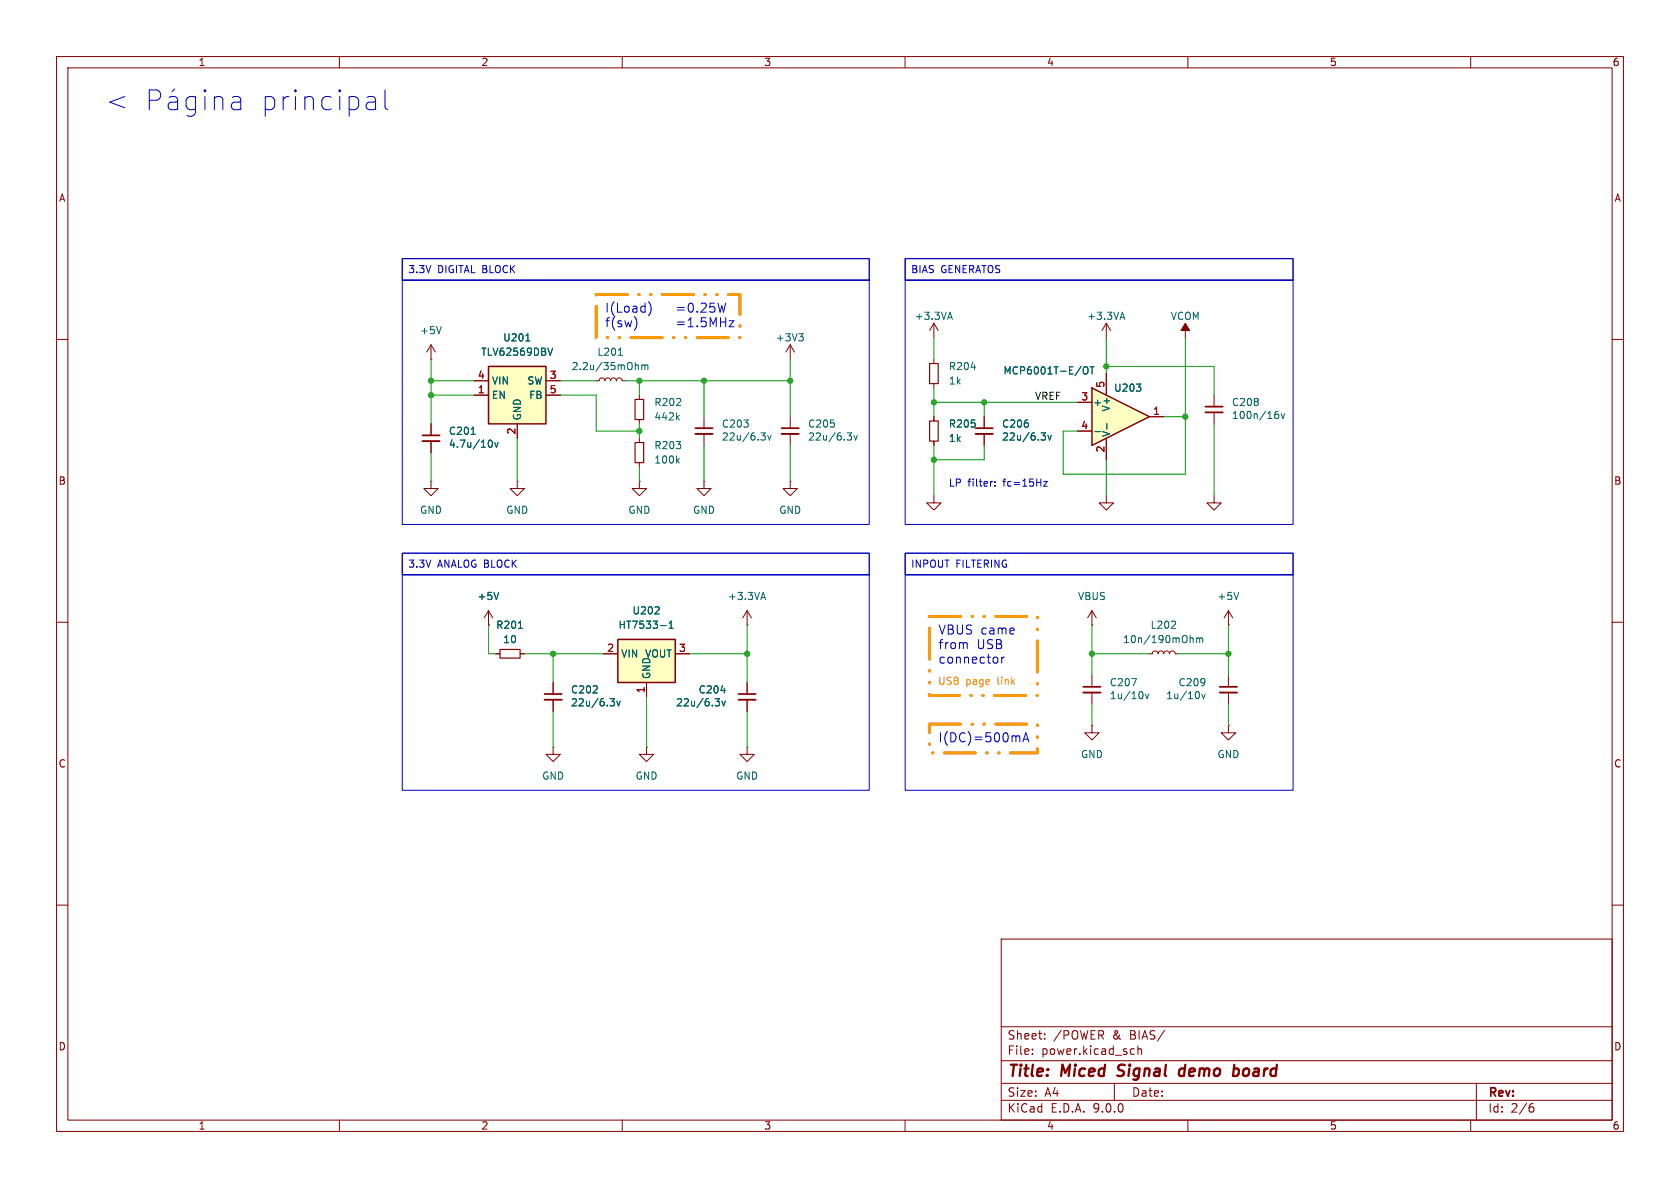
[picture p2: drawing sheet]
<svg xmlns="http://www.w3.org/2000/svg" width="297mm" height="210mm" viewBox="0 0 297 210" stroke-linecap="round" stroke-linejoin="round" font-family="sans-serif">
<g fill="none" stroke="#840000" stroke-width=".18">
<path d="M10 10h277v190h-277zM12 12h273v186h-273zM60 10v2M110 10v2M160 10v2M210 10v2M260 10v2M195.6 57.2l-.8 1.2M195.6 57.2l.7 1.2M195.6 57.2v2.5M10 60h2M285 60h2"/>
<path d="M10 110h2M285 110h2M132.1 120.7v2M132.1 123.7v2M10 160h2M177 166h108v32h-108zM285 160h2M60 198v2M110 198v2M160 198v2M177 194.5h108M177 191.5h108"/>
<path d="M177 187.5h108M177 181.5h108M182.5 186.3v.1M182.5 185.5v.1M184.7 183.6v.1M184.7 182.8v.1M197 191.5v3M200.1 185.4l.4 .1M200.5 186.3l-.4 .1M201.2 185.5l.2-.1 .3 .1 .1 .9M201.2 184.9v1.5M210 198v2"/>
<path d="M260 198v2M261 191.5v6.5M270.6 195.7h.4l.2 .3-.1 .5-.5 .1M271 195.1l-.4 .1"/>
</g>
<path d="M197.5 190.1l.3 .1M197.8 188.4l-.1 .2v.4M209.5 189a.66 .66 0 0 0-1 .3l-.1 .5 .2 .3 .1 .1 .6-.1M209.6 188.2l-.3 2M218.3 188.9l.6 .1 .1 .3v.5l-.5 .4" fill="none" stroke="#840000" stroke-width=".4"/>
<path d="M130.6 122.7h3" fill="none" stroke="#840000" stroke-width=".3"/>
<path d="M130.6 123.7h3" fill="none" stroke="#840000" stroke-width=".33"/>
<path d="M198.1 56.1h.6M198.4 55.2l.4 1.3M126.4 123.5h.8l-.4 .5 .3 .1 .1 .4-.2 .3h-.4M127.4 122.1h.8M127.6 123.9l.3 .9 .3-.9" fill="none" stroke="#006464" stroke-width=".18"/>
<path d="M193 68.6l10.2 5.1-10.2 5z" fill="#ffffc2"/>
<path d="M193 68.6l10.2 5.1-10.2 5z" fill="none" stroke="#840000" stroke-width=".25"/>
<g fill="none" stroke="#840000" stroke-width=".18">
<path d="M165.1 57.2l-.8 1.2M165.1 57.2l.8 1.2M165.1 57.2v2.5M165.1 63.5v.8M165.1 67.8v.8M165.1 73.7v.7M165.1 78v.7M174 73.7v2M174 76.7v2M190.5 71.1h2.5M190.5 76.2h2.5M195.6 66v3.9"/>
<path d="M195.6 77.5v3.8M203.2 73.7h2.5M165.1 87.6v1.3h1.3l-1.3 1.3-1.3-1.3h1.3M86.4 110.5h.1M86.4 108l-.8 1.2M86.4 108l.7 1.2M86.4 108v2.5"/>
</g>
<g fill="none" stroke="#006464" stroke-width=".18">
<path d="M167.6 56.1h.6M167.9 55.2l.5 1.3M171.7 64.9h.8M184 76.5h.8l-.4 .5 .4 .1v.5l-.2 .2h-.4M185.3 76.9l.3 .9 .3-.9M191.6 65l.2-.2a.43 .43 0 0 1 .5 .5v.4a.43 .43 0 0 1-.3 .4 .43 .43 0 0 1-.4-.2M192.7 64.8h.7M193.1 64.8v1.3M193.6 76.3h.9M195.7 74.9v1M200.9 67.9h.8l-.4 .5M201.6 68.5v.5"/>
<path d="M88.2 104.7l-.4 1.3"/>
</g>
<path d="M172.5 75.7h3" fill="none" stroke="#840000" stroke-width=".3"/>
<path d="M172.5 76.7h3" fill="none" stroke="#840000" stroke-width=".33"/>
<path d="M164.3 74.4h1.6v3.6h-1.6zM164.3 64.3h1.6v3.5h-1.6z" fill="none" stroke="#840000" stroke-width=".2"/>
<path d="M109.2 113h10.2v7.7h-10.2z" fill="#ffffc2"/>
<path d="M109.2 113h10.2v7.7h-10.2z" fill="none" stroke="#840000" stroke-width=".25"/>
<g fill="none" stroke="#840000" stroke-width=".18">
<path d="M76.2 74.9v2.1M76.2 78v2M105.4 67.3h.5l.2-.3 .3-.2 .4 .2 .1 .3 .2-.3 .3-.2 .4 .2 .1 .3 .2-.3 .4-.2 .3 .2 .2 .3 .1-.3 .4-.2 .3 .2 .2 .3h.5M113 69.9v.7M113 74.2v.7M124.5 73.7v2M124.5 76.7v2M139.7 61v2.5M139.7 73.7v2M139.7 76.7v2M139.7 61l-.8 1.2M139.7 61l.8 1.2"/>
<path d="M139.7 85.1v1.3h1.3l-1.3 1.2-1.3-1.2h1.3M139.7 85.1h.1M214.6 87.6v1.3h1.3l-1.3 1.3-1.2-1.3h1.2M87.6 115.6h.8M91.9 115.6h.8M106.7 115.6h2.5M119.4 115.6h2.5M132.1 110.5h.1M132.1 108l-.8 1.2M132.1 108l.7 1.2M132.1 108v2.5M193 110.5h.1"/>
<path d="M193 108v2.5M193 119.4v2M193 108l-.7 1.2M193 108l.8 1.2M97.8 132.1v1.3h1.3l-1.3 1.2-1.3-1.2h1.3M97.8 132.1h.1M97.8 120.7v2M97.8 123.7v2M114.3 120.7v2.5M132.1 132.1v1.3h1.2l-1.2 1.2-1.3-1.2h1.3M132.1 132.1h.1M193 128.3v1.2h1.3l-1.3 1.3-1.2-1.3h1.2"/>
<path d="M193 128.3h.1M193 122.4v2.1"/>
</g>
<g fill="none" stroke="#006464" stroke-width=".18">
<path d="M141.2 59h.8l-.4 .5M141.8 59.5l.2 .2v.3l-.2 .3M83.3 76.8h.7M86.6 77.8a.68 .68 0 0 1 .5 .6 .68 .68 0 0 1-.5 .7M87.5 78.2l.3 .9 .3-.9M109.3 62.8h.7M112.7 64.5l.1 .2v.6M113.5 64.5v.8M113.5 64.6l.3-.1 .2 .2M114 64.7l.2-.2 .3 .1v.7M114 64.7v.6M119.7 73.8l.4 .4"/>
<path d="M120.1 73.4l-.5 .5M134.5 76.5h.8l-.4 .5 .3 .1 .1 .5-.2 .2h-.4M135.7 76.9l.3 .9 .3-.9M149.8 76.5h.7l-.4 .5 .4 .1v.5l-.2 .2h-.4M151 76.9l.3 .9 .3-.9M91.7 111.1h.7M115.8 108.5h.7M116.5 107.4v.4M116.8 110.6h.9M118.3 111.1h.7M118.3 110.2l.4-.4v1.3M134.6 105.6h.6"/>
<path d="M134.9 104.7l.4 1.3M200.1 120h.8l-.5 1.2M107.8 123.5h.8l-.4 .5 .4 .1v.4l-.2 .3h-.4M109.1 123.9l.3 .9 .3-.9M202 122.5v.8M202.5 122.7l.3 .8 .3-.8"/>
</g>
<path d="M74.7 77h3M122.9 75.7h3.1M138.2 75.7h3M96.3 122.7h3M191.5 121.4h3.1" fill="none" stroke="#840000" stroke-width=".3"/>
<path d="M74.7 78h3M122.9 76.7h3.1M138.2 76.7h3M96.3 123.7h3M191.5 122.4h3.1" fill="none" stroke="#840000" stroke-width=".33"/>
<path d="M112.3 70.6h1.5v3.6h-1.5zM88.4 114.8h3.5v1.5h-3.5z" fill="none" stroke="#840000" stroke-width=".2"/>
<path d="M86.4 64.8h10.1v10.1h-10.1z" fill="#ffffc2"/>
<path d="M86.4 64.8h10.1v10.1h-10.1z" fill="none" stroke="#840000" stroke-width=".25"/>
<g fill="none" stroke="#840000" stroke-width=".18">
<path d="M209.5 57.2v2.5M76.2 63.5h.1M76.2 61l-.8 1.2M76.2 61l.8 1.2M76.2 61v2.5M76.2 74.9v2.1M76.2 78v2M83.8 67.3h2.6M83.8 69.9h2.6M91.4 74.9v2.6M96.5 67.3h2.6M96.5 69.9h2.6"/>
<path d="M113 77.5v.7M165.1 73.7v.7M165.1 78v.7M174 73.7v2M174 76.7v2M190.5 71.1h2.5M190.5 76.2h2.5M195.6 66v3.9M195.6 77.5v3.8M203.2 73.7h2.5M214.6 69.9v2M214.6 72.9v2"/>
<path d="M76.2 85.1v1.3h1.3l-1.3 1.2-1.3-1.2h1.3M76.2 85.1h.1M91.4 85.1v1.3h1.3l-1.3 1.2-1.2-1.2h1.2M91.4 85.1h.1M113 85.1v1.3h1.3l-1.3 1.2-1.2-1.2h1.2M113 85.1h.1M113 81.8v.8M124.5 85.1v1.3h1.2l-1.2 1.2-1.3-1.2h1.3M124.5 85.1h.1M195.6 87.6v1.3h1.2l-1.2 1.3-1.3-1.3h1.3M86.4 110.5h.1M87.6 115.6h.8"/>
<path d="M91.9 115.6h.8M106.7 115.6h2.5M119.4 115.6h2.5M203.2 115.6h.5l.2-.4 .3-.1 .4 .1 .1 .4 .2-.4 .3-.1 .4 .1 .1 .4 .2-.4 .3-.1 .4 .1 .2 .4 .1-.4 .4-.1 .3 .1 .2 .4h.5M217.2 110.5h.1M217.2 108v2.5M217.2 119.4v2M217.2 108l-.8 1.2M217.2 108l.7 1.2M97.8 120.7v2M97.8 123.7v2M114.3 132.1v1.3h1.3l-1.3 1.2-1.3-1.2h1.3"/>
<path d="M114.3 132.1h.1M114.3 120.7v2.5M132.1 120.7v2M132.1 123.7v2M217.2 128.3v1.2h1.2l-1.2 1.3-1.3-1.3h1.3M217.2 128.3h.1M217.2 122.4v2.1"/>
</g>
<g fill="none" stroke="#006464" stroke-width=".18">
<path d="M78 57.7l-.4 1.3M83.3 76.8h.7M86.6 77.8a.68 .68 0 0 1 .5 .6 .68 .68 0 0 1-.5 .7M87.5 78.2l.3 .9 .3-.9M93 60.3h.7M97.7 61.5l-.4 1.3M184 76.5h.8l-.4 .5 .4 .1v.5l-.2 .2h-.4M185.3 76.9l.3 .9 .3-.9M191.6 65l.2-.2a.43 .43 0 0 1 .5 .5v.4a.43 .43 0 0 1-.3 .4 .43 .43 0 0 1-.4-.2M192.7 64.8h.7M193.1 64.8v1.3M193.6 76.3h.9"/>
<path d="M195.7 74.9v1M200.9 67.9h.8l-.4 .5M201.6 68.5v.5M225.5 73.3l.3-.1 .3 .2-.1 .5h-.5M226 72.7l-.5 .1M226.5 73.1l.3 .9 .3-.9M119.7 81.4l.4 .5M120.1 81l-.5 .5M88.2 104.7l-.4 1.3M91.7 111.1h.7M115.8 108.5h.7M116.5 107.4v.4"/>
<path d="M116.8 110.6h.9M118.3 111.1h.7M118.3 110.2l.4-.4v1.3M207 111.1h.8M207.8 109.9v.4M210.6 112.8l.3 .1v.7M211.5 112.9l.4-.1 .2 .1M211.5 112.8v.8M212.1 112.9l.2-.1h.3v.8M212.1 112.9v.7M219 104.7l-.4 1.3M107.8 123.5h.8l-.4 .5 .4 .1v.4l-.2 .3h-.4"/>
<path d="M109.1 123.9l.3 .9 .3-.9M126.4 123.5h.8l-.4 .5 .3 .1 .1 .4-.2 .3h-.4M127.4 122.1h.8M127.6 123.9l.3 .9 .3-.9M212 122.5v.8M212.5 122.7l.3 .8 .3-.8"/>
</g>
<path d="M112.3 78.2h1.5v3.6h-1.5z" fill="none" stroke="#840000" stroke-width=".2"/>
<path d="M209.5 57.2l.8 1.2h-1.5z" fill="#840000" stroke="#840000" stroke-width=".18"/>
<path d="M213.1 71.9h3.1M215.6 121.4h3.1" fill="none" stroke="#840000" stroke-width=".3"/>
<path d="M213.1 72.9h3.1M215.6 122.4h3.1" fill="none" stroke="#840000" stroke-width=".33"/>
<g fill="none" stroke="#009600" stroke-width=".18">
<path d="M165.1 59.7v3.8M195.6 59.7v6.3M209.5 59.7v24.1h-21.5v-7.6h2.5M76.2 67.3h7.6M76.2 63.5v11.4M76.2 69.9h7.6M91.4 77.5v7.6M99.1 67.3h6.3M99.1 69.9h6.3v6.3h7.6M110.5 67.3h29.2M113 67.3v2.6M113 74.9v2.6"/>
<path d="M124.5 67.3v6.4M124.5 78.7v6.4M139.7 63.5v10.2M139.7 78.7v6.4M165.1 68.6v5.1M165.1 78.7v8.9M165.1 71.1h25.4M174 71.1v2.6M174 78.7v2.6h-8.9M195.6 64.8h19v5.1M205.7 73.7h3.8M214.6 74.9v12.7"/>
<path d="M76.2 80v5.1M113 82.6v2.5M195.6 81.3v6.3M86.4 110.5v5.1h1.2M92.7 115.6h14M97.8 115.6v5.1M121.9 115.6h10.2M132.1 110.5v10.2M193 110.5v8.9M193 115.6h10.2M208.3 115.6h8.9M217.2 110.5v8.9"/>
<path d="M97.8 125.7v6.4M114.3 123.2v8.9M132.1 125.7v6.4M193 124.5v3.8M217.2 124.5v3.8"/>
</g>
<path d="M105.4 52.1h25.4v7.6h-25.4zM164.3 109h19.1v13.9h-19.1zM164.3 128h19.1v5.1h-19.1z" fill="none" stroke="#f90" stroke-width=".5" stroke-dasharray="5.5 2 .1 2 .1 2"/>
<g fill="none" stroke="#0000c2" stroke-width=".18">
<path d="M26.4 17.7h1.3a.95 .95 0 0 0 .7-.9 .95 .95 0 0 0-.7-.9h-1.3v3.5M29.9 17.2l.3-.1h.7l.3 .1 .2 .4v1.8M30.9 15.7l-.5 .5M31.4 17.9l-.3 .2h-.9a.69 .69 0 0 0-.5 .6 .69 .69 0 0 0 .5 .7h.9l.3-.2M34.6 17.2l-.4-.1h-.6l-.5 .3-.2 .3v1l.3 .5 .4 .2h.6l.4-.2M34.6 17.1v2.8a.95 .95 0 0 1-1.5 .5M36.2 15.9v.3M36.2 17.1v2.3M36.2 15.9l-.1 .2 .1 .1M36.2 15.9l.2 .2-.2 .1M37.9 17.4a.87 .87 0 0 1 1.5 .2v1.8M37.9 17.1v2.3"/>
<path d="M41.1 17.2l.3-.1h.7l.3 .1 .2 .4v1.8M42.6 17.9l-.4 .2h-.8a.69 .69 0 0 0-.5 .6 .69 .69 0 0 0 .5 .7h.8l.4-.2M64.9 17.2l.3-.1h.7l.3 .1 .2 .4v1.8M64.9 19.2l.3 .2h.9l.3-.2M66.4 17.9l-.3 .2h-.9l-.3 .1M68.1 15.9v3l.1 .3 .4 .2M71.1 45.7h82.6v3.8h-82.6zM71.1 49.5h82.6v43.2h-82.6zM121.7 57.8h.9M122.1 56.2v1.6M123.3 55v.2M123.3 57.6v.2"/>
<path d="M124 53.7l.2-.1h.4l.2 .1 .1 .3-.1 .3-.9 .9h1M124.8 56.2h-.8v.7l.2-.1h.5l.2 .3-.1 .5-.2 .2h-.4l-.2-.2M125.6 57.8v-1.6l.5 1.1 .5-1.1v1.6M126.3 53.6h-.7l-.1 .8 .2-.2 .5 .1 .2 .2-.1 .5-.2 .2h-.4l-.2-.2M126.9 53.6l.4 1.6 .3-1.2 .3 1.2 .4-1.6M127.4 56.2v1.6M127.4 56.9h.9M128.3 56.2v1.6M128.9 56.7h.8l-.8 1.1h.8M160 45.7h68.6v3.8h-68.6zM160 49.5h68.6v43.2h-68.6zM71.1 97.8h82.6v3.8h-82.6z"/>
<path d="M160 97.8h68.6v3.8h-68.6zM175.4 85.1h.1M175.9 85.8v.1M175.9 85.2v.1M184.5 85.1h.7l-.7 .8h.7M71.1 101.6h82.6v38.1h-82.6zM160 101.6h68.6v38.1h-68.6zM170.8 113.6l.2 .2v.9M176.3 116.3v.8M177.1 116.2v1M177.5 116.2h-.3l-.1 .3M180.2 130.1l.1 1"/>
<path d="M180.8 131.1l.6-1.6 .5 1.6M181 130.7h.7"/>
</g>
<g fill="#009600" stroke="#009600" stroke-width=".18">
<circle cx="76.2" cy="69.9" r=".46"/>
<circle cx="113" cy="67.3" r=".46"/>
<circle cx="124.5" cy="67.3" r=".46"/>
<circle cx="193" cy="115.6" r=".46"/>
<circle cx="209.5" cy="73.7" r=".46"/>
<circle cx="217.2" cy="115.6" r=".46"/>
<circle cx="97.8" cy="115.6" r=".46"/>
<circle cx="132.1" cy="115.6" r=".46"/>
<circle cx="195.6" cy="64.8" r=".46"/>
<circle cx="174" cy="71.1" r=".46"/>
<circle cx="165.1" cy="81.3" r=".46"/>
<circle cx="165.1" cy="71.1" r=".46"/>
<circle cx="113" cy="76.2" r=".46"/>
<circle cx="139.7" cy="67.3" r=".46"/>
<circle cx="76.2" cy="67.3" r=".46"/>
</g>
<g font-size="4.9" fill="#0000c2">
<text x="18.7" y="19.8">&lt;</text>
<text x="45.7" y="19.8">principal</text>
</g>
<g font-size="2.8" fill="#840000">
<text x="178" y="190.9">Title:</text>
<text x="187.7" y="190.9">Miced</text>
<text x="198.5" y="190.9">Signal</text>
<text x="210.1" y="190.9">demo</text>
<text x="220.4" y="190.9">board</text>
</g>
<g font-size="2.2" fill="#0000c2">
<text x="106.9" y="55.6">I(Load) =0.25W</text>
<text x="106.9" y="58.2">f(sw) =1.5MHz</text>
<text x="165.8" y="112.5">VBUS came</text>
<text x="165.8" y="115">from</text>
<text x="165.8" y="117.6">connector</text>
<text x="172.6" y="115">USB</text>
<text x="165.8" y="131.5">I(DC)=500mA</text>
</g>
<g font-size="2.1" fill="#840000">
<text x="178" y="184">Sheet:</text>
<text x="186.2" y="184">/POWER</text>
<text x="196.7" y="184">&amp;</text>
<text x="199.9" y="184">BIAS/</text>
<text x="178" y="186.7">File:</text>
<text x="184.1" y="186.7">power.kicad_sch</text>
<text x="178" y="196.9">KiCad</text>
<text x="178" y="194.1">Size:</text>
<text x="184.7" y="194.1">A4</text>
<text x="185.7" y="196.9">E.D.A.</text>
<text x="193.3" y="196.9">9.0.0</text>
<text x="200" y="194.1">Date:</text>
<text x="263" y="194.3">Rev:</text>
<text x="263" y="196.9">Id:</text>
<text x="267.1" y="196.9">2/6</text>
</g>
<g font-size="1.8" fill="#840000">
<text x="35" y="11.9">1</text>
<text x="85" y="11.9">2</text>
<text x="135" y="11.9">3</text>
<text x="185" y="11.9">4</text>
<text x="235" y="11.9">5</text>
<text x="285" y="11.9">6</text>
<text x="10.3" y="35.9">A</text>
<text x="285.3" y="35.9">A</text>
<text x="10.3" y="85.9">B</text>
<text x="285.3" y="85.9">B</text>
<text x="10.3" y="135.9">C</text>
<text x="285.3" y="135.9">C</text>
<text x="10.3" y="185.9">D</text>
<text x="285.3" y="185.9">D</text>
<text x="35" y="199.9">1</text>
<text x="85" y="199.9">2</text>
<text x="135" y="199.9">3</text>
<text x="185" y="199.9">4</text>
<text x="235" y="199.9">5</text>
<text x="285" y="199.9">6</text>
</g>
<g font-size="1.8" fill="#0000c2">
<text x="72.1" y="48.5">3.3V</text>
<text x="77.4" y="48.5">DIGITAL BLOCK</text>
<text x="161" y="48.5">BIAS</text>
<text x="166.3" y="48.5">GENERATOS</text>
<text x="167.6" y="86.1">LP</text>
<text x="171.1" y="86.1">filter:</text>
<text x="177.5" y="86.1">fc=15Hz</text>
<text x="72.1" y="100.6">3.3V</text>
<text x="77.4" y="100.6">ANALOG BLOCK</text>
<text x="161" y="100.6">INPOUT</text>
<text x="169" y="100.6">FILTERING</text>
</g>
<g font-size="1.8" fill="#006464">
<text x="74.2" y="59.3">+5V</text>
<text x="161.6" y="56.7">+3.3VA</text>
<text x="192.1" y="56.7">+3.3VA</text>
<text x="206.9" y="56.7">VCOM</text>
<text x="85" y="63.1">TLV62569DBV</text>
<text x="88.9" y="60.6">U201</text>
<text x="101" y="65.6">2.2u/35mOhm</text>
<text x="105.5" y="63.1">L201</text>
<text x="137.1" y="60.6">+3V3</text>
<text x="167.6" y="65.6">R204</text>
<text x="86.9" y="68.2">VIN</text>
<text x="86.9" y="70.7">EN</text>
<text x="93.1" y="68.2">SW</text>
<text x="93.5" y="70.7">FB</text>
<text x="115.6" y="72">R202</text>
<text x="167.6" y="68.2">1k</text>
<text x="177.3" y="66.4">MCP6001T-E/OT</text>
<text x="193.2" y="72">+</text>
<text x="196.9" y="69.4">U203</text>
<text x="217.7" y="72">C208</text>
<text x="79.3" y="77.1">C201</text>
<text x="92.3" y="74.4" transform="rotate(-90 92.3 74.4)">GND</text>
<text x="115.6" y="74.5">442k</text>
<text x="127.5" y="75.8">C203</text>
<text x="142.8" y="75.8">C205</text>
<text x="167.6" y="75.8">R205</text>
<text x="177" y="75.8">C206</text>
<text x="196.4" y="77.3" transform="rotate(-90 196.4 77.3)">V-</text>
<text x="196.4" y="72.8" transform="rotate(-90 196.4 72.8)">V+</text>
<text x="217.7" y="74.3">100n/16v</text>
<text x="79.3" y="79.3">4.7u/10v</text>
<text x="115.6" y="79.6">R203</text>
<text x="115.6" y="82.1">100k</text>
<text x="127.5" y="78.1">22u/6.3v</text>
<text x="142.8" y="78.1">22u/6.3v</text>
<text x="167.6" y="78.3">1k</text>
<text x="177" y="78.1">22u/6.3v</text>
<text x="74.2" y="91">GND</text>
<text x="89.4" y="91">GND</text>
<text x="111" y="91">GND</text>
<text x="122.4" y="91">GND</text>
<text x="137.7" y="91">GND</text>
<text x="84.3" y="106.3">+5V</text>
<text x="128.6" y="106.3">+3.3VA</text>
<text x="190.5" y="106.3">VBUS</text>
<text x="215.1" y="106.3">+5V</text>
<text x="87.6" y="111.4">R201</text>
<text x="88.9" y="113.9">10</text>
<text x="109.2" y="111.4">HT7533-1</text>
<text x="111.7" y="108.8">U202</text>
<text x="198.4" y="113.9">10n/190mOhm</text>
<text x="203.3" y="111.4">L202</text>
<text x="109.7" y="116.4">VIN</text>
<text x="114" y="116.4">VOUT</text>
<text x="100.8" y="122.8">C202</text>
<text x="100.8" y="125.1">22u/6.3v</text>
<text x="115.2" y="120.1" transform="rotate(-90 115.2 120.1)">GND</text>
<text x="119.4" y="125.1">22u/6.3v</text>
<text x="123.4" y="122.8">C204</text>
<text x="196.1" y="121.5">C207</text>
<text x="196.1" y="123.8">1u/10v</text>
<text x="206.1" y="123.8">1u/10v</text>
<text x="208.2" y="121.5">C209</text>
<text x="191" y="134.2">GND</text>
<text x="215.1" y="134.2">GND</text>
<text x="95.8" y="138">GND</text>
<text x="112.3" y="138">GND</text>
<text x="130" y="138">GND</text>
</g>
<g font-size="1.8" fill="#a90000">
<text x="84.4" y="67.1">4</text>
<text x="84.4" y="69.6">1</text>
<text x="97.1" y="67.1">3</text>
<text x="97.1" y="69.6">5</text>
<text x="191.1" y="70.9">3</text>
<text x="195.3" y="68.7" transform="rotate(-90 195.3 68.7)">5</text>
<text x="91.2" y="76.9" transform="rotate(-90 91.2 76.9)">2</text>
<text x="191.1" y="75.9">4</text>
<text x="203.8" y="73.4">1</text>
<text x="195.3" y="80.1" transform="rotate(-90 195.3 80.1)">2</text>
<text x="107.2" y="115.3">2</text>
<text x="119.9" y="115.3">3</text>
<text x="114" y="122.6" transform="rotate(-90 114 122.6)">1</text>
</g>
<text font-size="1.8" fill="#0f0f0f" x="182.9" y="70.8">VREF</text>
<g font-size="1.8" fill="#f90">
<text x="165.8" y="121.3">USB</text>
<text x="170.7" y="121.3">page</text>
<text x="176.4" y="121.3">link</text>
</g>
</svg>
